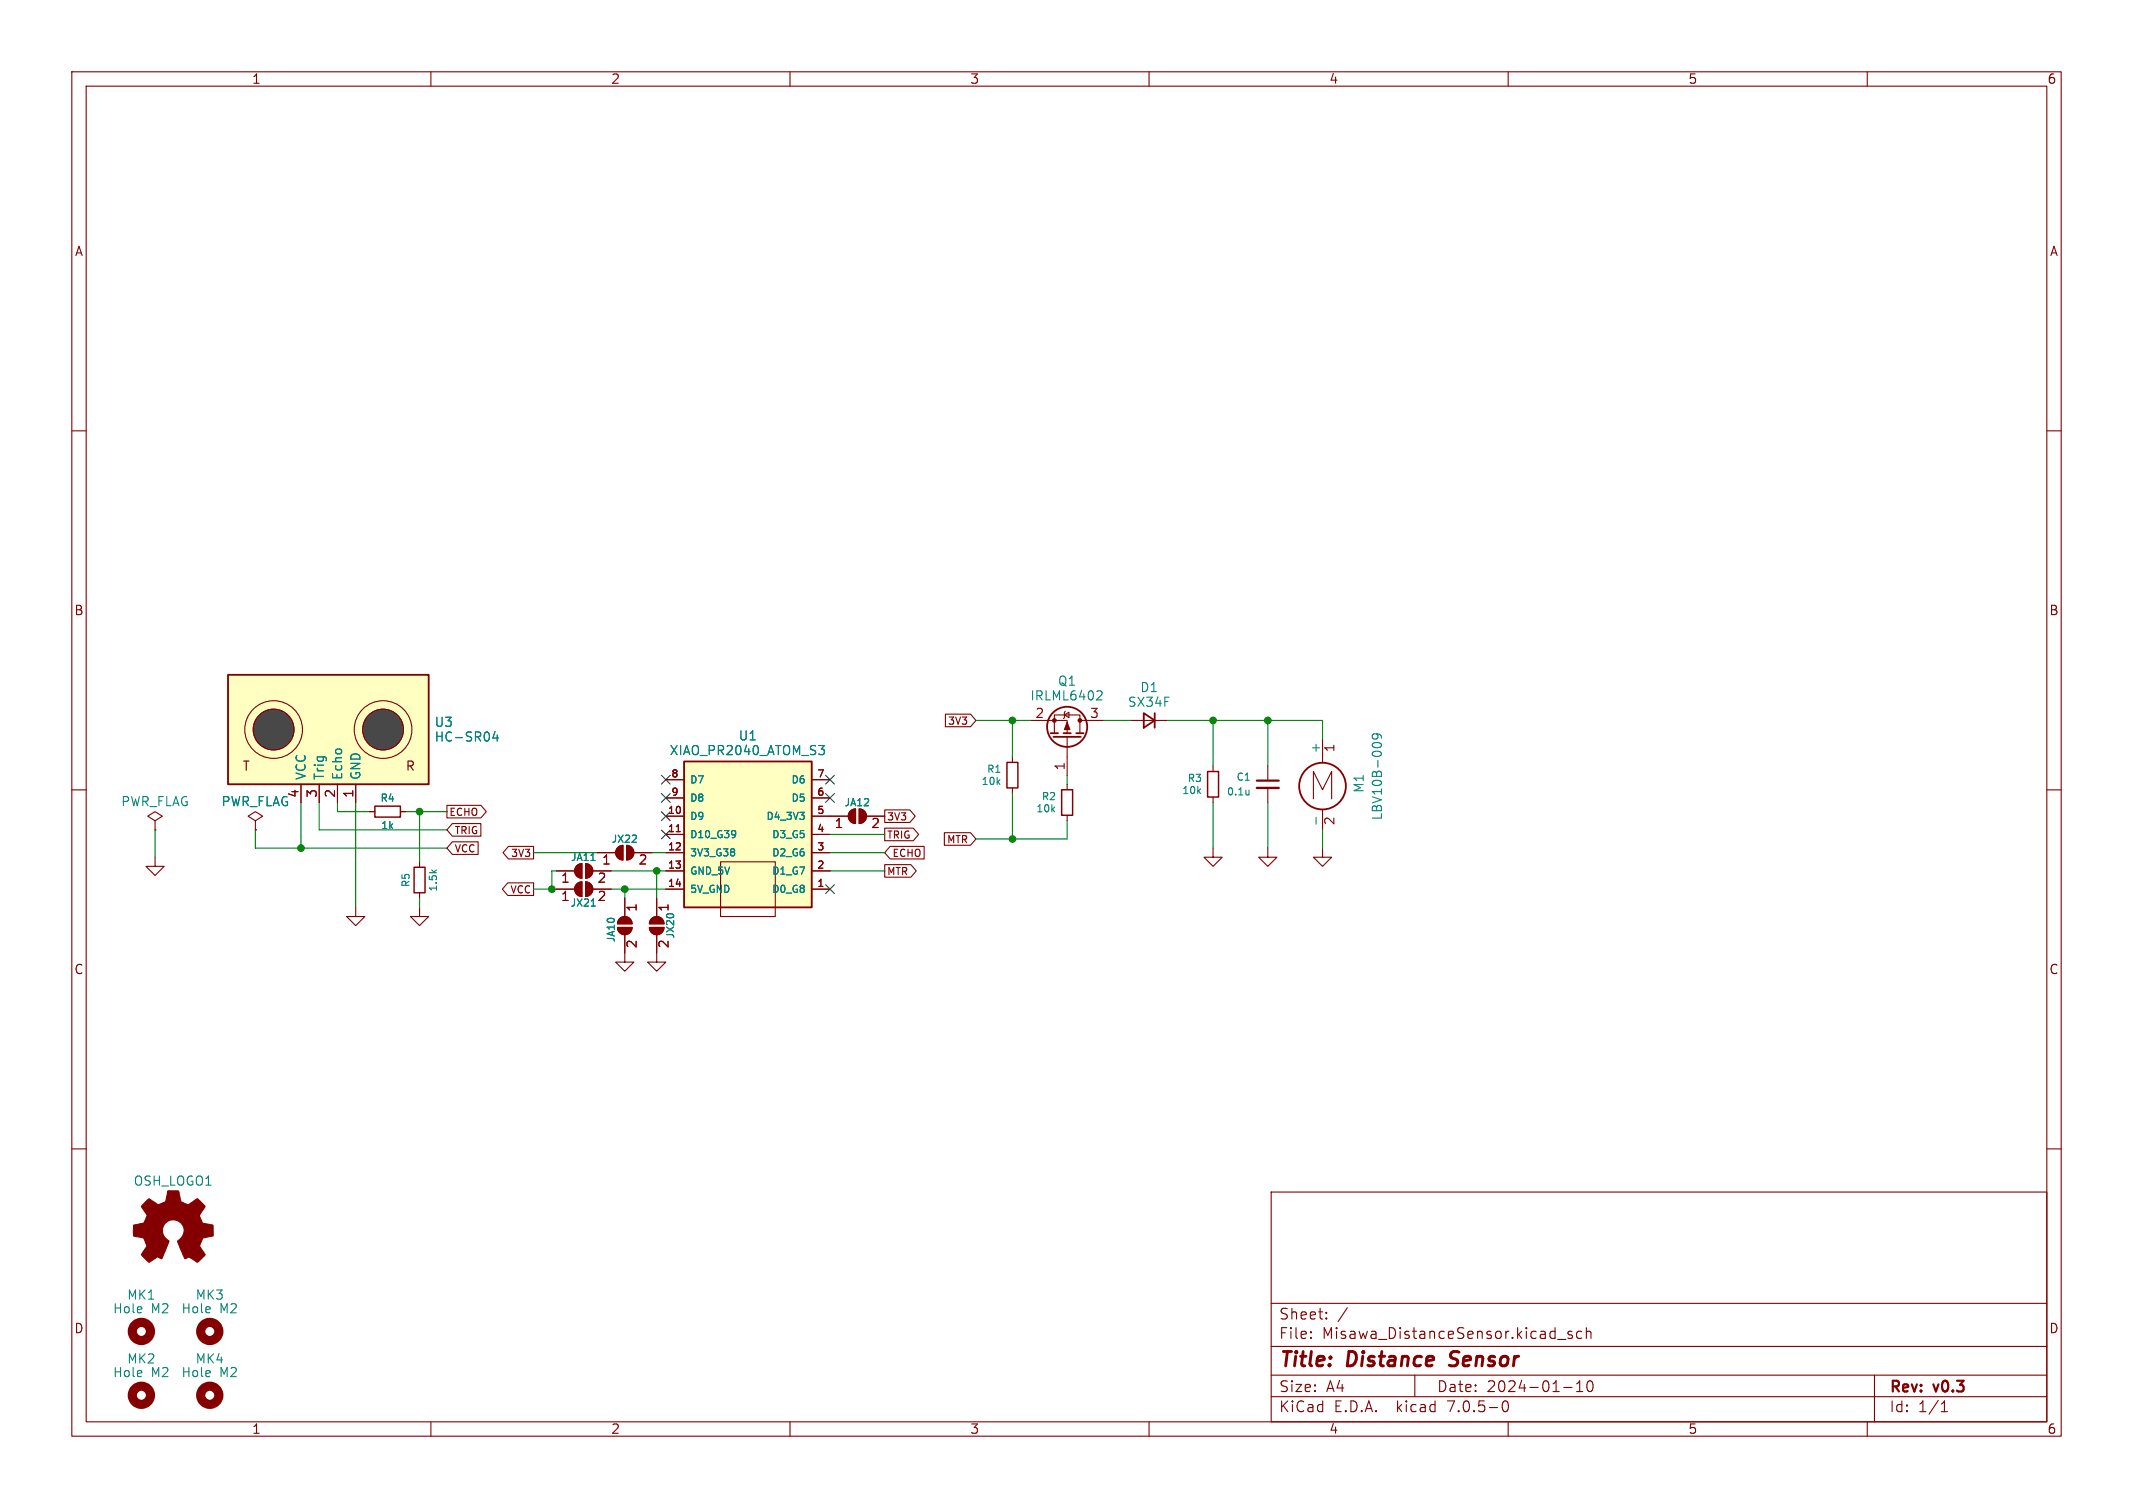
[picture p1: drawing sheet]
<svg xmlns="http://www.w3.org/2000/svg" width="297mm" height="210mm" viewBox="0 0 297 210" stroke-linecap="round" stroke-linejoin="round" font-family="sans-serif">
<g fill="none" stroke="#840000" stroke-width=".15">
<path d="M10 10h277v190h-277zM12 12h273v186h-273zM60 10v2M110 10v2M160 10v2M210 10v2M260 10v2M10 60h2M285 60h2M131.6 99.5h3.5l.8 .8-.8 .9h-3.5zM148.2 99.6l.6-.4v.7zM148.3 99.1l-.1 .1v.7l-.1 .2"/>
<path d="M10 110h2M21.6 114.3l1-.6-1-.7-1 .7 1 .6v1.3M21.6 115.6h.1M21.6 119.4v1.3h1.3l-1.3 1.2-1.3-1.2h1.3M35.6 114.3l1-.6-1-.7-1.1 .7 1.1 .6v1.3M35.6 115.6h.1M41.9 109.2v2.6M44.4 109.2v2.6M47 109.2v2.6M49.5 109.2v2.6M51.4 113h.8M55.8 113h.7"/>
<path d="M62.2 112.2h4.8l.7 .8-.7 .9h-4.8zM63 114.7h4v1.7h-4l-.8-.8zM63 117.2h3.6v1.8h-3.6l-.8-.9zM70.8 117.9h3.5v1.7h-3.5l-.8-.9zM83.2 118.7h2.5M86.1 118l.6-.3v2.1a1.02 1.02 0 0 1-.9-.7 1.02 1.02 0 0 1 .3-1.1zM87.2 117.7a1.02 1.02 0 0 1 1.1 1 1.02 1.02 0 0 1-1.1 1.1zM88.3 118.7h2.5M92.7 113.7h2.5M92.7 116.2h2.5M92.7 118.7h2.5M92.7 111.1h2.5"/>
<path d="M92.7 108.6h2.5M94.2 115.8h.5M113 113.7h5.1M113 116.2h2.6M113 118.7h2.6M113 111.1h2.6M113 108.6h2.6M118.4 112.9l.7-.3v2.1a1.02 1.02 0 0 1-.9-.7 1.02 1.02 0 0 1 .2-1.1zM119.6 112.6a1.02 1.02 0 0 1 1 1.1 1.02 1.02 0 0 1-1 1zM120.6 113.7h2.6M123.2 115.3h4l.7 .9-.7 .9h-4zM123.2 112.8h3.5l.7 .9-.7 .8h-3.5z"/>
<path d="M123.9 117.9h4.8v1.7h-4.8l-.7-.9zM131.5 116h3.6l.8 .8-.8 .9h-3.6zM141 105.4v.8M141 109.7v.8M143.5 100.3h5.1v1.8M146.8 102.1v-2.5h3.6v2.5M148.6 102.6v5.4M148.6 109.2v.8M148.6 113.5v.8M150.4 100.3h3.3M157.5 100.3h5.1M168.9 118.1v1.3h1.3l-1.3 1.3-1.3-1.3h1.3"/>
<path d="M168.9 106.7v.7M168.9 111v.8M176.5 118.1v1.3h1.3l-1.3 1.3-1.2-1.3h1.2M176.5 106.7v2M176.5 109.7v2.1M182.9 111.3v-3.9l1.2 2.6 1.3-2.6v3.9M184.1 118.1v1.3h1.3l-1.3 1.3-1.2-1.3h1.2M184.1 102.9v3.3M184.1 112.7v2.9M285 110h2M49.5 126.4v1.2h1.3l-1.3 1.3-1.2-1.3h1.2M58.4 126.4v1.2h1.3l-1.3 1.3-1.3-1.3h1.3"/>
<path d="M58.4 120v.8M58.4 124.3v.8M70.7 122.9h3.6v1.8h-3.6l-.7-.9zM77.5 123.8h2.5M77.5 121.3h2.5M80.3 123.1l.7-.3v2a1.02 1.02 0 0 1-.9-.6 1.02 1.02 0 0 1 .2-1.1zM80.3 120.5l.7-.2v2a1.02 1.02 0 0 1-.9-.6 1.02 1.02 0 0 1 .2-1.2zM81.5 122.8a1.02 1.02 0 0 1 1 1 1.02 1.02 0 0 1-1 1zM81.5 120.3a1.02 1.02 0 0 1 1 1 1.02 1.02 0 0 1-1 1zM82.5 123.8h2.6M82.5 121.3h2.6M86 129.2h2a1.02 1.02 0 0 1-1 1 1.02 1.02 0 0 1-1-1z"/>
<path d="M86.3 127.9a1.02 1.02 0 0 1 1.1-.2 1.02 1.02 0 0 1 .6 1h-2v-.4zM87 130.2v3.8h1.3l-1.3 1.3-1.3-1.3h1.3M87 125.1v2.5M90.4 129.2h2.1a1.02 1.02 0 0 1-1.1 1 1.02 1.02 0 0 1-1-1zM90.7 127.9a1.02 1.02 0 0 1 1.1-.2 1.02 1.02 0 0 1 .7 1h-2.1l.1-.4zM91.4 130.2v3.8h1.3l-1.3 1.3-1.2-1.3h1.2M91.4 125.1v2.5M92.7 123.8h2.5M92.7 121.3h2.5M100.3 120h7.6v7.6h-7.6zM113 123.8h2.6M113 121.3h2.6"/>
<path d="M123.2 120.4h3.6l.8 .9-.8 .9h-3.6zM10 160h2M285 160h2M177 166h108v32h-108zM60 198v2M110 198v2M160 198v2M177 194.5h108M177 191.5h108M177 187.5h108M177 181.5h108M182.5 186.3h.1l-.1 .1"/>
<path d="M182.5 186.3v.1M182.5 185.5v.1M182.5 185.5h.1l-.1 .1M184.7 183.6v.1M184.7 183.6h-.1l.1 .1M184.7 182.8v.1M184.7 182.8h-.1l.1 .1M187.6 182.1l-1.3 2M197 191.5v3M209.3 195.2a.36 .36 0 0 1 .4-.1 .36 .36 0 0 1 .3 .3 .77 .77 0 0 1-.5 1.2 .91 .91 0 0 1-.2-1.4zM210 198v2M216.9 186.5h1.1"/>
<path d="M217.7 193.2h1.2M218.9 185.5l-.4-.1-.2 .2 .1 .2 .5 .2 .1 .1-.1 .2-.2 .1-.4-.1M219.5 193.8h.9M219.5 192.7l.5-.4v1.5M220.2 185.5l-.4-.1-.3 .3v.4l.2 .2 .1 .1 .4-.1M220.9 185.5a.37 .37 0 0 1 .6 .1v.8M220.9 184.9v1.5M221.2 192.4a.36 .36 0 0 1 .5 .2 .77 .77 0 0 1-.4 1.2 1 1 0 0 1-.1-1.4zM260 198v2M261 191.5v6.5M270.3 196.6h.9M270.3 195.5l.4-.4v1.5"/>
<circle cx="38.1" cy="101.6" r="2.84"/>
<circle cx="38.1" cy="101.6" r="4"/>
<circle cx="53.3" cy="101.6" r="2.84"/>
<circle cx="53.3" cy="101.6" r="4"/>
</g>
<g fill="#ffffc2" stroke="#ffffc2" stroke-width=".14">
<path d="M95.2 106h17.8v20.4h-17.8z"/>
<path d="M31.7 94h28v15.2h-28z"/>
</g>
<g fill="none" stroke="#840000" stroke-width=".25">
<path d="M31.7 94h28v15.2h-28zM159.3 99.3l1.5 1-1.5 1zM160.8 99.3v2M95.2 106h17.8v20.4h-17.8zM146.3 102.1h1M146.7 102.6h3.8M148.1 102.1h1M149.9 102.1h1"/>
<circle cx="148.6" cy="101.2" r="2.79"/>
<circle cx="184.1" cy="109.5" r="3.3"/>
</g>
<g fill="none" stroke="#008484" stroke-width=".15">
<path d="M152.9 96.2l.4 .1 .2 .3-.1 .1-.7 .8h.8M68.9 101.9l-.3 .9h.8M69.2 102.4v.8M82.3 119.8h.6M102.2 118.3v.2M102.2 118.7v.4M102.3 115.7l.1 .5-.1 .4M102.4 116.1l-.1 .1M114 103.8h.8l-.4 .5M114.5 104.3l.3 .2v.4l-.3 .2M173.9 110v.7M173.9 110.6v.1"/>
<path d="M183.2 113.8v1M191.1 103.8v-.1a.79 .79 0 0 1 1.2 0v.1M191.6 102.2l.3 .2-.1 .4-.2 .1h-.3l-.2-.1v-.4l.1-.1a.84 .84 0 0 1 1.1 .3v.2M82.3 126.2h.6"/>
</g>
<path d="M52.2 112.3h3.6v1.5h-3.6zM140.2 106.2h1.5v3.5h-1.5zM147.8 110h1.6v3.5h-1.6zM168.1 107.4h1.6v3.6h-1.6zM57.7 120.8h1.5v3.5h-1.5z" fill="none" stroke="#840000" stroke-width=".2"/>
<path d="M175 109.7h3.1" fill="none" stroke="#840000" stroke-width=".33"/>
<path d="M175 108.7h3.1" fill="none" stroke="#840000" stroke-width=".3"/>
<g fill="#840000" stroke="#840000" stroke-width=".15">
<path d="M90.7 127.9a1.02 1.02 0 0 1 1.1-.2 1.02 1.02 0 0 1 .7 1h-2.1l.1-.4z"/>
<path d="M90.4 129.2h2.1a1.02 1.02 0 0 1-1.1 1 1.02 1.02 0 0 1-1-1z"/>
<path d="M86.3 127.9a1.02 1.02 0 0 1 1.1-.2 1.02 1.02 0 0 1 .6 1h-2v-.4z"/>
<path d="M86 129.2h2a1.02 1.02 0 0 1-1 1 1.02 1.02 0 0 1-1-1z"/>
<path d="M20.2 167.4l.6-.5 1.1 .8h.4l.8-.4 .3-1.4 1.3-.1 .2 .1 .3 1.5 1 .4 1.3-.9 1 1.1-.7 1.3 .4 1 1.5 .3v1.5l-1.4 .3-.1 .1-.4 1 .8 1.2-.1 .2-1 .9-1.2-.8-.6 .3-1-2.5a1.54 1.54 0 0 0 .4-2.6 1.54 1.54 0 0 0-2.5 1 1.97 1.97 0 0 0 .9 1.6l-1 2.5-.6-.3-1.2 .8-1-1.1 .8-1.2-.5-1.1-1.4-.3v-1.5l1.2-.2a.83 .83 0 0 0 .5-.8l.2-.4-.8-1.2z"/>
<path d="M148.6 100.6l.4 1h-.8z"/>
<path d="M118.4 112.9l.7-.3v2.1a1.02 1.02 0 0 1-.9-.7 1.02 1.02 0 0 1 .2-1.1z"/>
<path d="M119.6 112.6a1.02 1.02 0 0 1 1 1.1 1.02 1.02 0 0 1-1 1z"/>
<path d="M80.3 123.1l.7-.3v2a1.02 1.02 0 0 1-.9-.6 1.02 1.02 0 0 1 .2-1.1z"/>
<path d="M81.5 122.8a1.02 1.02 0 0 1 1 1 1.02 1.02 0 0 1-1 1z"/>
<path d="M80.3 120.5l.7-.2v2a1.02 1.02 0 0 1-.9-.6 1.02 1.02 0 0 1 .2-1.2z"/>
<path d="M81.5 120.3a1.02 1.02 0 0 1 1 1 1.02 1.02 0 0 1-1 1z"/>
<path d="M86.1 118l.6-.3v2.1a1.02 1.02 0 0 1-.9-.7 1.02 1.02 0 0 1 .3-1.1z"/>
<path d="M87.2 117.7a1.02 1.02 0 0 1 1.1 1 1.02 1.02 0 0 1-1.1 1.1z"/>
<circle cx="146.8" cy="100.3" r=".25"/>
<circle cx="150.4" cy="100.3" r=".25"/>
</g>
<g fill="none" stroke="#840000" stroke-width="1.3">
<circle cx="19.7" cy="185.4" r="1.27"/>
<circle cx="19.7" cy="194.3" r="1.27"/>
<circle cx="29.2" cy="185.4" r="1.27"/>
<circle cx="29.2" cy="194.3" r="1.27"/>
</g>
<g fill="#484848" stroke="#484848" stroke-width=".14">
<circle cx="38.1" cy="101.6" r="2.84"/>
<circle cx="53.3" cy="101.6" r="2.84"/>
</g>
<g fill="none" stroke="#008400" stroke-width=".15">
<path d="M21.6 115.6v3.8M35.6 115.6v2.5h26.6M41.9 111.8v6.3M44.4 111.8v3.8h17.8M47 111.8v1.2h4.4M49.5 111.8v14.6M56.5 113h5.7M58.4 113v7M74.3 118.7h8.9M90.8 118.7h1.9M115.6 118.7h7.6M115.6 116.2h7.6"/>
<path d="M135.9 100.3h7.6M141 100.3v5.1M141 110.5v6.3M148.6 114.3v2.5h-12.7M148.6 108v1.2M153.7 100.3h3.8M162.6 100.3h21.5v2.6M168.9 100.3v6.4M168.9 111.8v6.3M176.5 100.3v6.4M176.5 111.8v6.3M184.1 115.6v2.5"/>
<path d="M58.4 125.1v1.3M74.3 123.8h3.2M77.5 121.3h-.7v2.5M85.1 123.8h7.6M85.1 121.3h7.6M87 123.8v1.3M91.4 121.3v3.8M115.6 121.3h7.6"/>
</g>
<g fill="none" stroke="#000084" stroke-width=".15">
<path d="M92.1 115.6l1.2 1.2M92.1 110.5l1.2 1.2M92.1 108l1.2 1.2M92.1 113.1l1.2 1.2M93.3 115.6l-1.2 1.2M93.3 110.5l-1.2 1.2M93.3 108l-1.2 1.2M93.3 113.1l-1.2 1.2M115 108l1.2 1.2M115 110.5l1.2 1.2M116.2 108l-1.2 1.2M116.2 110.5l-1.2 1.2"/>
<path d="M115 123.2l1.2 1.2M116.2 123.2l-1.2 1.2"/>
</g>
<g fill="#008400" stroke="#008400" stroke-width=".15">
<circle cx="168.9" cy="100.3" r=".46"/>
<circle cx="176.5" cy="100.3" r=".46"/>
<circle cx="141" cy="100.3" r=".46"/>
<circle cx="87" cy="123.8" r=".46"/>
<circle cx="91.4" cy="121.3" r=".46"/>
<circle cx="141" cy="116.8" r=".46"/>
<circle cx="41.9" cy="118.1" r=".46"/>
<circle cx="58.4" cy="113" r=".46"/>
<circle cx="76.8" cy="123.8" r=".46"/>
</g>
<g font-size="2.8" fill="#840000">
<text x="178" y="190.8">Title:</text>
<text x="187.5" y="190.8">Distance</text>
<text x="202.3" y="190.8">Sensor</text>
</g>
<g font-size="2.1" fill="#840000">
<text x="178" y="183.9">Sheet:</text>
<text x="178" y="186.6">File:</text>
<text x="184" y="186.6">Misawa_DistanceSensor.kicad_sch</text>
<text x="178" y="196.8">KiCad</text>
<text x="178" y="194">Size:</text>
<text x="184.6" y="194">A4</text>
<text x="185.7" y="196.8">E.D.A.</text>
<text x="194.4" y="196.8">kicad</text>
<text x="200" y="194">Date:</text>
<text x="201.5" y="196.8">7.0.5-0</text>
<text x="206.9" y="194">2024-01-10</text>
<text x="263" y="194.2">Rev:</text>
<text x="263" y="196.8">Id:</text>
<text x="267" y="196.8">1/1</text>
<text x="269.2" y="194.2">v0.3</text>
</g>
<g font-size="1.8" fill="#840000">
<text x="35" y="11.8">1</text>
<text x="85" y="11.8">2</text>
<text x="135" y="11.8">3</text>
<text x="185" y="11.8">4</text>
<text x="235" y="11.8">5</text>
<text x="285" y="11.8">6</text>
<text x="10.4" y="35.8">A</text>
<text x="285.4" y="35.8">A</text>
<text x="10.3" y="85.8">B</text>
<text x="285.3" y="85.8">B</text>
<text x="144.1" y="100.1">2</text>
<text x="151.7" y="100.1">3</text>
<text x="33.7" y="107.5">T</text>
<text x="56.4" y="107.5">R</text>
<text x="148.3" y="107.3" transform="rotate(-90 148.3 107.3)">1</text>
<text x="186.1" y="104.8" transform="rotate(-90 186.1 104.8)">1</text>
<text x="41.7" y="111.2" transform="rotate(-90 41.7 111.2)">4</text>
<text x="44.2" y="111.2" transform="rotate(-90 44.2 111.2)">3</text>
<text x="46.7" y="111.2" transform="rotate(-90 46.7 111.2)">2</text>
<text x="49.3" y="111.2" transform="rotate(-90 49.3 111.2)">1</text>
<text x="116.2" y="115.6">1</text>
<text x="121.3" y="115.6">2</text>
<text x="186.1" y="115" transform="rotate(-90 186.1 115)">2</text>
<text x="78.1" y="125.7">1</text>
<text x="78.1" y="123.2">1</text>
<text x="83.2" y="125.7">2</text>
<text x="83.2" y="123.2">2</text>
<text x="83.8" y="120.7">1</text>
<text x="88.9" y="120.7">2</text>
<text x="88.9" y="127" transform="rotate(-90 88.9 127)">1</text>
<text x="93.3" y="127" transform="rotate(-90 93.3 127)">1</text>
<text x="10.3" y="135.8">C</text>
<text x="88.9" y="132.1" transform="rotate(-90 88.9 132.1)">2</text>
<text x="93.3" y="132.1" transform="rotate(-90 93.3 132.1)">2</text>
<text x="285.3" y="135.8">C</text>
<text x="10.3" y="185.8">D</text>
<text x="285.3" y="185.8">D</text>
<text x="35" y="199.8">1</text>
<text x="85" y="199.8">2</text>
<text x="135" y="199.8">3</text>
<text x="185" y="199.8">4</text>
<text x="235" y="199.8">5</text>
<text x="285" y="199.8">6</text>
</g>
<g font-size="1.8" fill="#008484">
<text x="147.3" y="95.7">Q1</text>
<text x="60.5" y="101.4">U3</text>
<text x="143.4" y="97.7">IRLML6402</text>
<text x="157" y="98.6">SX34F</text>
<text x="158.7" y="96.6">D1</text>
<text x="60.5" y="103.4">HC-SR04</text>
<text x="93.2" y="105.3">XIAO_PR2040_ATOM_S3</text>
<text x="102.8" y="103.3">U1</text>
<text x="183.9" y="105" transform="rotate(-90 183.9 105)">+</text>
<text x="16.8" y="112.5">PWR_FLAG</text>
<text x="30.8" y="112.5">PWR_FLAG</text>
<text x="42.7" y="108.7" transform="rotate(-90 42.7 108.7)">VCC</text>
<text x="45.3" y="108.7" transform="rotate(-90 45.3 108.7)">Trig</text>
<text x="47.8" y="108.7" transform="rotate(-90 47.8 108.7)">Echo</text>
<text x="50.4" y="108.7" transform="rotate(-90 50.4 108.7)">GND</text>
<text x="190.1" y="110.5" transform="rotate(-90 190.1 110.5)">M1</text>
<text x="192.6" y="114.3" transform="rotate(-90 192.6 114.3)">LBV10B-009</text>
<text x="18.6" y="165.3">OSH_LOGO1</text>
<text x="15.7" y="183.1">Hole</text>
<text x="17.7" y="181.2">MK1</text>
<text x="21" y="183.1">M2</text>
<text x="25.2" y="183.1">Hole</text>
<text x="27.2" y="181.2">MK3</text>
<text x="30.5" y="183.1">M2</text>
<text x="15.7" y="192">Hole</text>
<text x="17.7" y="190.1">MK2</text>
<text x="21" y="192">M2</text>
<text x="25.2" y="192">Hole</text>
<text x="27.2" y="190.1">MK4</text>
<text x="30.5" y="192">M2</text>
</g>
<g font-size="1.4" fill="#840000">
<text x="131.9" y="101.1">3V3</text>
<text x="62.5" y="113.8">ECHO</text>
<text x="92.9" y="113.4">10</text>
<text x="93.4" y="108.3">8</text>
<text x="93.4" y="110.9">9</text>
<text x="113.7" y="113.4">5</text>
<text x="113.7" y="110.9">6</text>
<text x="113.7" y="108.3">7</text>
<text x="63.2" y="116.3">TRIG</text>
<text x="63.2" y="118.9">VCC</text>
<text x="71.1" y="119.5">3V3</text>
<text x="92.9" y="116">11</text>
<text x="92.9" y="118.5">12</text>
<text x="113.7" y="118.5">3</text>
<text x="113.7" y="116">4</text>
<text x="123.4" y="117">TRIG</text>
<text x="123.4" y="114.4">3V3</text>
<text x="124.2" y="119.5">ECHO</text>
<text x="131.8" y="117.6">MTR</text>
<text x="71" y="124.6">VCC</text>
<text x="92.9" y="121">13</text>
<text x="92.9" y="123.6">14</text>
<text x="113.7" y="123.6">1</text>
<text x="113.7" y="121">2</text>
<text x="123.4" y="122">MTR</text>
</g>
<g font-size="1.4" fill="#008484">
<text x="137.4" y="107.8">R1</text>
<text x="52.9" y="111.8">R4</text>
<text x="96" y="109.3">D7</text>
<text x="96" y="111.8">D8</text>
<text x="110.2" y="111.8">D5</text>
<text x="110.2" y="109.3">D6</text>
<text x="117.5" y="112.5">JA12</text>
<text x="136.6" y="109.5">10k</text>
<text x="144.2" y="113.3">10k</text>
<text x="145" y="111.6">R2</text>
<text x="164.6" y="110.8">10k</text>
<text x="165.3" y="109.1">R3</text>
<text x="170.8" y="110.9">0.1u</text>
<text x="172.1" y="108.9">C1</text>
<text x="53" y="115.6">1k</text>
<text x="85.1" y="117.5">JX22</text>
<text x="96" y="114.4">D9</text>
<text x="96" y="116.9">D10_G39</text>
<text x="96" y="119.4">3V3_G38</text>
<text x="106.7" y="114.4">D4_3V3</text>
<text x="107.5" y="119.4">D2_G6</text>
<text x="107.5" y="116.9">D3_G5</text>
<text x="57.2" y="123.6" transform="rotate(-90 57.2 123.6)">R5</text>
<text x="61" y="124.2" transform="rotate(-90 61 124.2)">1.5k</text>
<text x="79.4" y="120.1">JA11</text>
<text x="96" y="122">GND_5V</text>
<text x="96" y="124.5">5V_GND</text>
<text x="107.5" y="124.5">D0_G8</text>
<text x="107.5" y="122">D1_G7</text>
<text x="79.4" y="126.4">JX21</text>
<text x="85.8" y="131.3" transform="rotate(-90 85.8 131.3)">JA10</text>
<text x="94" y="130.8" transform="rotate(-90 94 130.8)">JX20</text>
</g>
</svg>
